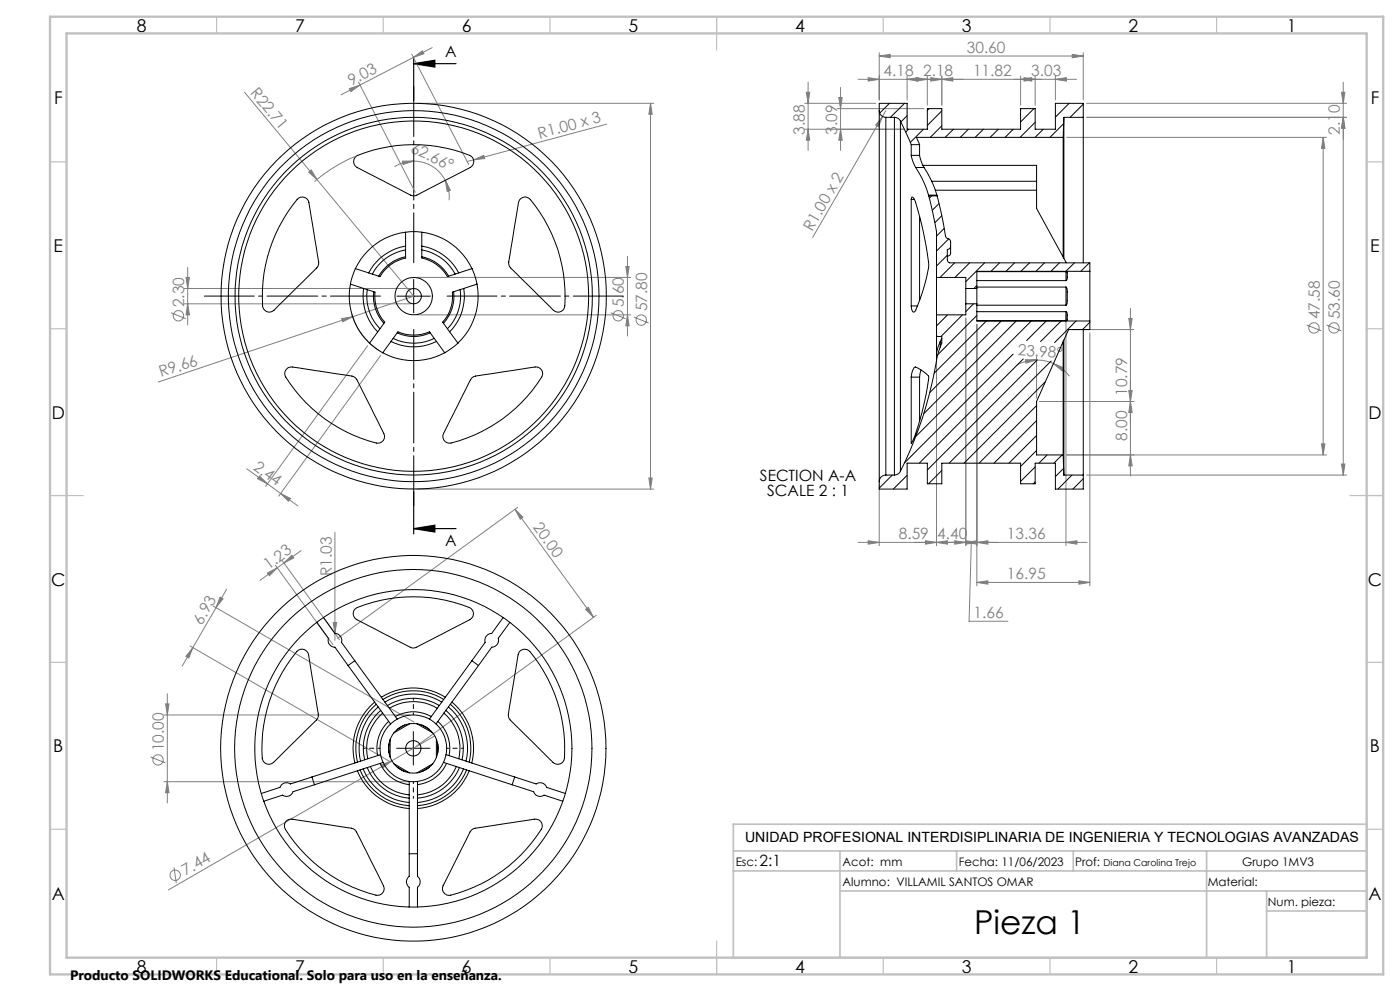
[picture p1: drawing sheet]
<svg xmlns="http://www.w3.org/2000/svg" width="420mm" height="297mm" viewBox="0 0 420 297" stroke-linecap="round" stroke-linejoin="round" font-family="sans-serif">
<g fill="none" stroke="#808080" stroke-width=".3">
<path d="M123.5 16.3l17.1 33M124 17.2l2.7-2 .5 .9zM129.6 14.3l-21.6 11.2M263.8 16.8l3.3-.5v1zM263.8 15.8v14.1M263.8 16.8h61.2M321.7 16.3l3.3 .5-3.3 .5zM325 15.8v14.1M73.3 27.6l21.8 26.2M104.8 26.6l3.2-1.1-2.7 1.9zM107.5 24.6l17.1 33M108 25.5l-5.7 2.9"/>
<path d="M125.1 31h71M182 37.2l-39.9 10.7M195.2 31l.5 3.3h-1zM195.2 31v115.6M241.4 38.7h29.7M241.4 31h21.3M241.9 27.7h1l-.5 3.3zM242.4 24.6v20.5M242.4 38.7l.5 3.3h-1zM251.1 32.6h26.1M251.6 29.2h1.1l-.5 3.4zM252.2 26.2v18.9"/>
<path d="M252.2 38.7l.5 3.3h-1.1zM260.5 23.3l3.3 .5-3.3 .5zM264.8 34.9l-1.2 3.1-.9-.5zM264.8 34.9l-21 36.3M265.7 33.2l-.9 1.7M272.1 23.8l3.3-.5v1zM272.1 22.8v7.1M274.9 23.3l3.3 .5-3.3 .5zM278.2 22.8v8.7M279.2 23.3l3.3 .5-3.3 .5zM282.5 23.8l3.4-.5v1zM282.5 22.8v8.7"/>
<path d="M306.2 23.8l3.3-.5v1zM306.2 22.8v8.7M307.2 23.3l3.4 .5-3.4 .5zM310.6 22.8v8.7M316.6 23.8l3.3-.5v1zM316.6 22.8v7.1M323 23.8h-65.6M326 35.2h78M326 31h78M402.4 27.7h1.1l-.5 3.3zM403 24.6v117.8M403 35.2l.5 3.2h-1.1z"/>
<path d="M92.6 51.6l.8-.7 1.7 2.9zM95.1 53.8l29 35-76.7 25.7M106.4 47l-3.7 1.7-3.5 2.1-4.9 3.7M120.8 48.3h3.3l-3.2 1zM124.1 48.3a10.7 10.7 0 0 1 9.5 5.8M124.1 48.3l-2.8 .3-3 1.4M133.6 54.1l1.5 2.9-.9 .4zM133.6 54.1l.9 2.6 .2 3.3M142.1 47.9l3-1.3 .3 .9zM142.1 47.9l-1.9 .5M320 41.2h78M396.9 41.2v95.1"/>
<path d="M396.9 41.2l.6 3.3h-1zM187.7 79.9h1l-.5 3.2zM188.2 76.8v23.9M51.3 93.7l4.4 1.8M55.3 86.5h67.8M55.3 91h67.8M55.8 83.1h1l-.5 3.4zM56.3 91l.5 3.4h-1zM56.3 80.1v17.3M102.5 95.5l3.3-.6-3 1.5zM105.5 94a19.5 19.5 0 0 0 8.4 11.2M125.1 83.1h64.1"/>
<path d="M125.1 94.4h64.1M183.2 93.7l4.5 1.8M188.2 94.4l.5 3.2h-1zM190.1 95l4.5 1.8M289.7 95.4v68.1M293.1 97.2v78.4M319.8 94.4v69.1M321.6 98.8h18.5M327 99.8v75.8M338.6 95.5h1.1l-.6 3.3zM339.1 92.4v50.3M392 97.4l4.4 1.8"/>
<path d="M398 97.4l4.4 1.8M110.3 103.6l-30.6 42.2M114.2 106.5l-30.6 42.2M281 101.5v62M307.6 107.8l3.4 .1-3.2 .9zM311 107.9l3 .4 2 .7M311 107.9l-3.1 .4-2.9 1.1M311 106.9v12.4M316 109l3.1 1.2-.5 .9zM316 109l2.7 1.6 2.1 2.1M338.6 117h1.1l-.6 3.3zM312 120.3h28.1"/>
<path d="M320 136.3h78M339.1 136.3l.6 3.3h-1.1zM339.1 120.3l.6 3.3h-1.1zM396.5 133h1l-.6 3.3zM402.4 139.1h1.1l-.5 3.3zM74 140.5l6.2 4.5M77.9 142.7l2.3 2.3-2.9-1.5zM80.2 145l4 2.9M84.2 147.9l5.1 3.7M84.2 147.9l2.9 1.5-.6 .8zM100.5 159.6v32.3M125.1 146.6h71"/>
<path d="M154.5 152.6l2.4 2.4-.8 .6zM154.5 152.6l23.5 32.4M155.3 152l-54 39.3M194.7 143.3h1l-.5 3.3zM263.8 145.4v18.1M326 142.4h78M66 179l.9 .5-2.1 2.6zM68 176.6l-13.3 23M80.2 171.7l3-1.5-2.4 2.3zM82.6 169.4l17.3 23.8M83.2 170.2l-5.2 3.7M84.6 167.9l17.2 23.8"/>
<path d="M85.2 168.7l2.4-2.3 .6 .8zM85.2 168.7l-2 1.5M90.3 165l-5.1 3.7M260.5 162.1l3.3 .5-3.3 .5zM277.6 162.1l3.4 .5-3.4 .5zM281 162.6l3.2-.5v1zM286.4 162.1l3.3 .5-3.3 .5zM289.7 162.6l3.4-.5v1zM289.8 162.1l3.3 .5-3.3 .5zM291.4 162.6l-.7 23.6h11.7M293.1 174.6l3.3-.5v1zM293.1 174.6h33.9"/>
<path d="M293.1 162.6l3.3-.5v1zM319.8 162.6l3.3-.5v1zM323.7 174.1l3.3 .5-3.3 .5zM326.1 162.6h-68.7M57 193.6l60.3 34.8M57.9 194.1l-1.2 3.1-.9-.5zM63.9 181.6l60.3 34.8M99.6 190v.1M100 186.5h1l-.5 3.4zM175.7 182.6l.8-.6 1.5 3zM178.9 184.4l-54.1 39.3M49.2 214.3h73.8"/>
<path d="M49.7 211h1l-.5 3.3zM50.2 207.9v32.7M45.2 226.9l4.4 1.7M49.2 234.3h73.8M50.2 234.3l.5 3.3h-1zM114.4 229.2l3.1-1.2-2.6 2.1zM117.5 228l-67 38.7M130.4 220.6l-12.9 7.4M52.2 260l.7 4.7"/>
<circle cx="53.5" cy="94.6" r="1.56"/>
<circle cx="185.5" cy="94.6" r="1.56"/>
<circle cx="192.4" cy="95.9" r="1.56"/>
<circle cx="394.2" cy="98.3" r="1.55"/>
<circle cx="400.2" cy="98.3" r="1.55"/>
<circle cx="47.4" cy="227.7" r="1.55"/>
<circle cx="52.5" cy="262.3" r="1.56"/>
</g>
<path d="M124.1 19.1h12.7M124.1 17.5v12.7M124.1 19.1l6.4-1v2zM124.1 147.3v12.7M124.1 158.4h12.7M124.1 158.4l6.4-1v2.1z" fill="none" stroke="#000" stroke-width=".35"/>
<path d="M124.1 78.7v-52.8M114.1 88.7h-52.8M124.1 98.7v52.8M134.1 88.7h52.8" fill="none" stroke="#000" stroke-width=".3" stroke-dasharray="15.2 1.3 1.3 1.3" stroke-dashoffset=".3"/>
<path d="M124 214.3v-5M114 224.3h-5M124 234.3v5M134 224.3h5" fill="none" stroke="#000" stroke-width=".3" stroke-dasharray="15.2 1.3 1.3 1.3" stroke-dashoffset="14.6"/>
<path d="M119.1 88.8h10M124.1 83.7v10.1M124 219.3v10M119 224.3h10" fill="none" stroke="#000" stroke-width=".3"/>
<g fill="none" stroke="#c0c0c0" stroke-width=".35">
<path d="M65 5v5M115 5v5M165 5v5M215 5v10M265 5v5M315 5v5M365 5v5M15 48.5h5M410 48.5h5M15 98.5h5M410 98.5h5M15 148.5h10"/>
<path d="M405 148.5h10M15 198.5h5M410 198.5h5M15 248.5h5M410 248.5h5M65 287v5M115 287v5M165 287v5M215 282v10M265 287v5M315 287v5M365 287v5"/>
</g>
<path d="M220 247h190v40h-190zM220 255h190M252 255v32M287 255v6M322 255v6M362 255v32M220 261h190M252 267h158M380 273h30M380 267v20" fill="none" stroke="#c0c0c0" stroke-width=".5"/>
<path d="M15 5h400v287h-400zM20 10h390v277h-390z" fill="none" stroke="#c0c0c0" stroke-width=".7"/>
<path d="M124.1 19.1l6.4-1v2zM124.1 158.4l6.4-1v2.1z" fill="#000"/>
<g fill="#808080">
<path d="M92.6 51.6l.8-.7 1.7 2.9z"/>
<path d="M142.1 47.9l3-1.3 .3 .9z"/>
<path d="M102.5 95.5l3.3-.6-3 1.5z"/>
<path d="M114.4 229.2l3.1-1.2-2.6 2.1z"/>
<path d="M264.8 34.9l-1.2 3.1-.9-.5z"/>
<path d="M100 186.5h1l-.5 3.4z"/>
<path d="M133.6 54.1l1.5 2.9-.9 .4zM120.8 48.3h3.3l-3.2 1z"/>
<path d="M84.2 147.9l2.9 1.5-.6 .8zM77.9 142.7l2.3 2.3-2.9-1.5z"/>
<path d="M316 109l3.1 1.2-.5 .9zM307.6 107.8l3.4 .1-3.2 .9z"/>
<path d="M323.7 174.1l3.3 .5-3.3 .5zM293.1 174.6l3.3-.5v1zM289.7 162.6l3.4-.5v1zM277.6 162.1l3.4 .5-3.4 .5zM281 162.6l3.2-.5v1zM260.5 162.1l3.3 .5-3.3 .5z"/>
<path d="M263.8 16.8l3.3-.5v1zM321.7 16.3l3.3 .5-3.3 .5zM260.5 23.3l3.3 .5-3.3 .5zM272.1 23.8l3.3-.5v1zM279.2 23.3l3.3 .5-3.3 .5zM306.2 23.8l3.3-.5v1zM293.1 162.6l3.3-.5v1zM286.4 162.1l3.3 .5-3.3 .5z"/>
<path d="M307.2 23.3l3.4 .5-3.4 .5zM316.6 23.8l3.3-.5v1z"/>
<path d="M124 17.2l2.7-2 .5 .9zM104.8 26.6l3.2-1.1-2.7 1.9z"/>
<path d="M85.2 168.7l2.4-2.3 .6 .8zM80.2 171.7l3-1.5-2.4 2.3z"/>
<path d="M57.9 194.1l-1.2 3.1-.9-.5zM66 179l.9 .5-2.1 2.6z"/>
<path d="M402.4 139.1h1.1l-.5 3.3zM403 35.2l.5 3.2h-1.1zM252.2 38.7l.5 3.3h-1.1zM251.6 29.2h1.1l-.5 3.4zM396.5 133h1l-.6 3.3zM396.9 41.2l.6 3.3h-1z"/>
<path d="M241.9 27.7h1l-.5 3.3zM242.4 38.7l.5 3.3h-1z"/>
<path d="M195.2 31l.5 3.3h-1zM194.7 143.3h1l-.5 3.3zM187.7 79.9h1l-.5 3.2zM188.2 94.4l.5 3.2h-1zM55.8 83.1h1l-.5 3.4zM56.3 91l.5 3.4h-1zM402.4 27.7h1.1l-.5 3.3zM403 35.2l.5 3.2h-1.1zM338.6 117h1.1l-.6 3.3zM339.1 136.3l.6 3.3h-1.1zM338.6 95.5h1.1l-.6 3.3zM339.1 120.3l.6 3.3h-1.1zM49.7 211h1l-.5 3.3zM50.2 234.3l.5 3.3h-1z"/>
<path d="M154.5 152.6l2.4 2.4-.8 .6zM175.7 182.6l.8-.6 1.5 3z"/>
<path d="M274.9 23.3l3.3 .5-3.3 .5zM282.5 23.8l3.4-.5v1z"/>
<path d="M289.8 162.1l3.3 .5-3.3 .5zM319.8 162.6l3.3-.5v1z"/>
</g>
<g fill="none" stroke="#000" stroke-width=".3">
<path d="M263.8 33.2a1.99 1.99 0 0 0 1.9 2M263.8 33.2v111.2M263.8 33.2v-2.2h8.3v7.7h6.1v-6.1h4.3v6.1h23.7v-6.1h4.4v6.1h6v-7.7h8.4v4.2M265.7 35.2v107.2M265.7 35.2h2.6M266.8 31l-2.9 2.9M268.3 35.2a1.95 1.95 0 0 1 1.8 1.1M268.3 35.2v107.2M270.1 36.3l3.3 7.1M270.1 36.3v104.9M271.4 31l-4.3 4.2M272.1 34.7l-1.8 1.8"/>
<path d="M272.6 38.7l-.9 .9M277 38.7l-3.9 4M278.7 32.6l-.5 .5M282.5 33.2l-4.3 4.4M282.5 37.7l-3.4 3.5M286 38.7l-2.4 2.5M290.5 38.7l-2.4 2.5M295 38.7l-2.4 2.5M299.5 38.7l-2.5 2.5M304 38.7l-2.5 2.5M310.2 32.6l-4 3.9M310.6 36.7l-4.6 4.5"/>
<path d="M313 38.7l-2.5 2.5M319.1 37.1l-4.1 4.1M319.2 35.2v42.2M319.2 35.2h5.8M319.2 35.2l-.3 6M320.7 31l-4.1 4.1M325 35.2v43.6M325 31.2l-4 4M89.1 59.8a2.02 2.02 0 0 1 2.1-.7 2.02 2.02 0 0 1 1.5 1.6l2.9 18.5-.6 1.1-12.8 12.7a2.02 2.02 0 0 1-2.1 .4 2.02 2.02 0 0 1-1.3-1.7 45.7 45.7 0 0 1 10.3-31.9zM106.5 47.1l.5-.4a44.7 44.7 0 0 1 34.4 .2 2.02 2.02 0 0 1-.3 3.3l-16.7 8.5-1.2-.2-16.1-8.3a2.02 2.02 0 0 1-.6-3.1zM156.2 59.5a1.99 1.99 0 0 1 2.9 .3 44.6 44.6 0 0 1 10.2 32.5 2 2 0 0 1-3.3 .7l-13.2-13.2-.2-1.3 2.9-17.8zM273.4 43.4v3.2"/>
<path d="M273.4 46.6l.5 1.9 .8 1.7M273.4 59.8l.1-.7 .5 .1a58.7 58.7 0 0 1 3.9 14.8l.7 4.5a31.5 31.5 0 0 1-2.7 11.3l-1.2 3.2-.5 .6a1.58 1.58 0 0 1-.8-1.9M273.4 59.8v31.9M273.4 43.4h2.5M273.4 46.6h2.5M273.4 59.8h.9M274.7 50.2a29.3 29.3 0 0 1 3.9 8.3M274.7 50.2h2.5M275.9 46.6l.5 2 .8 1.6M275.9 43.4v3.2M276.9 49.6h34.1v4.7M277.2 50.2a29.3 29.3 0 0 1 3.9 8.3"/>
<path d="M278.6 58.5v.2M278.6 58.5h2.5M278.6 58.7l2.4 10.7v13.7M278.6 58.7h2.5M279.5 54.3h31.5M279.5 58.7l-.7 .7M280.6 57h30.4M281.1 58.5v.2M281.1 58.7l1.4 6 1.2 6.1 .7 .7a.99 .99 0 0 1 .8 1v1.3M311 54.3v2.7M311 57v5.5l8.9 16.3M318.9 41.2h-43.9l.9 2.2"/>
<path d="M318.9 41.2v35.8M121.7 69.6a19.4 19.4 0 0 0-15.1 10.9M121.7 69.6l1.8-.2 3 .2M121.7 69.6v7.7a11.5 11.5 0 0 0-7.7 5.6l-7.4-2.4M121.7 76.9a12.1 12.1 0 0 0-8.1 5.9M121.7 73.8a15.3 15.3 0 0 0-11.1 8M121.7 74.9a14.1 14.1 0 0 0-10 7.3M126.5 69.6a19.4 19.4 0 0 1 15.1 10.9M126.5 69.6v7.7a11.7 11.7 0 0 1 7.7 5.6l7.4-2.4M126.5 76.9a12.1 12.1 0 0 1 8.1 5.9M126.5 73.8a15.3 15.3 0 0 1 11.1 8M126.5 74.9a14.2 14.2 0 0 1 10.1 7.3"/>
<path d="M275.9 64.9v25.1M281.7 61l-2 2M282.5 64.7l-2 2M283.3 68.4l-2.3 2.4M284.2 76.5l-3.2 3.2M284.6 71.6l-3.6 3.6M285.2 73.8a.96 .96 0 0 1-1 1v3.2l.7 .8h42.1v2.5M285.2 73.8v2.3l-.4 .5-.6 .2M286.4 78.8l-4.4 4.3M290.9 78.8l-4.4 4.3M295.4 78.8l-5.7 5.6M299.9 78.8l-2.6 2.5"/>
<path d="M304.4 78.8l-2.6 2.5M308.9 78.8l-2.6 2.5M313.3 78.8l-2.5 2.5M317.8 78.8l-2.5 2.5M322.3 78.8l-2.5 2.5M326.8 78.8l-2.6 2.5M105.1 85.2a19.3 19.3 0 0 0 5.8 17.6M105.1 85.2l7.4 2.4a11.5 11.5 0 0 0 2.9 9l-4.5 6.2M106.6 80.5l-1.5 4.7M109.1 86.5a15.1 15.1 0 0 0 4.2 12.9M110.2 86.8a14.1 14.1 0 0 0 3.8 11.7M112.1 87.4a11.9 11.9 0 0 0 3.1 9.5"/>
<path d="M119.1 99.8a11.9 11.9 0 0 0 10 0M136.1 87.4a11.9 11.9 0 0 1-3.1 9.5M138 86.8a14.1 14.1 0 0 1-3.8 11.7M139.1 86.5a15.1 15.1 0 0 1-4.2 12.9M141.6 80.5l.7 1.7 .8 3M143.1 85.2a19.4 19.4 0 0 1-5.7 17.6M143.1 85.2l-7.4 2.4a11.5 11.5 0 0 1-2.9 9l4.6 6.2M273.4 91.7h1.8M281 83.1v11.3M281 83.1h8.7v3.4M281 94.4v11.3M284.3 94.4l-3.3 3.3"/>
<path d="M288.7 94.4l-6.4 6.5M289.7 86.5v4.5M289.7 86.5h3.4M289.7 91v3.4h-8.7M289.7 91h3.4M292.1 91l-2.4 2.4M293.1 86.5v4.5M293.1 91v5.2h33.9M293.1 96.1h26.7M293.1 93.4h26.7M293.1 91.5h26.7M293.1 86h26.7"/>
<path d="M293.1 84.1h26.7M293.1 81.4h26.7M293.1 85.6l-.9 .9M293.1 94.5l-11.8 11.8M295.9 96.2l-15.7 15.7M300.4 96.2l-21.5 21.5M304.9 96.2l-27.8 27.8M309.4 96.2l-34.7 34.6M313.9 96.2l-5.9 5.9M318.3 96.2l-6.1 6.2M319.8 93.4l.4 .8-.1 1.8-.3 .1M319.8 86l.3 .4 .1 .7-.1 3.7-.3 .7"/>
<path d="M319.8 81.4l.4 .3-.1 1.9-.3 .5M319.8 81.4v2.7M319.8 86v5.5M319.8 93.4v2.7M322.8 96.2l-6.4 6.5M325 98.8v43.6M327 81.3v14.9M327 96.2v2.6h-6.4l-9.6 21.5v16h7.9M327 81.3h-33.9v5.2M327 96.6l-2.2 2.2M85.9 110.7l.5-.5 1.3-.2 18.5 2.9 .9 .9 8 16.1a1.99 1.99 0 0 1-.1 2.2 1.99 1.99 0 0 1-2.1 .7 44.7 44.7 0 0 1-27.4-20.3v-1.3zM110.9 102.8l1.4 1.2 2.5 1.7"/>
<path d="M114.8 105.7a19.5 19.5 0 0 0 18.6 0M114.8 105.7l4.6-6.3a11.8 11.8 0 0 0 9.4 0l4.6 6.3M117.3 102.3a15.2 15.2 0 0 0 13.7 0M117.9 101.4a14.1 14.1 0 0 0 12.4 0M137.4 102.8l-4 2.9M141.5 113.3l1.2-.6 17.8-2.7a1.99 1.99 0 0 1 2 .9 1.99 1.99 0 0 1 0 2.1 44.5 44.5 0 0 1-27.8 19.8 1.99 1.99 0 0 1-1.6-2.9zM273.4 113l.3-1.8a1.2 1.2 0 0 1 1-1.2 10.1 10.1 0 0 1 3.9 2.9 68.6 68.6 0 0 1-5.2 19.9M273.4 113v19.8M273.4 113h2.5M275.9 113v13.1M276.3 110.9l-.4 2.1M281 108.1a115.7 115.7 0 0 1-10.9 33.1"/>
<path d="M281 100.4l.2 .4 1.3 .1v1.9l-.4 1.2M281 105.7v2.4M282.1 104l-1.1 4.1M282.1 102.3v1.7M282.1 102.3l-1.1 3.4M282.5 101.4l-.4 .9M304 106.1l-32.6 32.6M307 107.6l-31.2 31.2M311.2 107.9l-33 33M313.6 114.4l-24.4 24.4M315.3 108.2l-30.6 30.6M318.9 102.4v33.9"/>
<path d="M319.2 101.9v40.5M273.4 132.8h.1M310.6 139.9l-4.4 4.4M311 121.6l-17.3 17.2M311 126l-12.8 12.8M311 130.5l-8.3 8.3M311 135l-4.8 4.8M314.1 136.3l-2.4 2.5M318.6 136.3l-2.4 2.5M318.9 136.3l.3 6.1M265.7 142.4a1.93 1.93 0 0 0-1.9 2M265.7 142.4h2.6"/>
<path d="M267.7 142.4l-3.9 3.9M270.1 141.2a2.07 2.07 0 0 1-1.8 1.2M272.1 142.4l-4.1 4.2M282.5 141l-3.9 4M310.6 144.4l-.6 .6M319.1 140.4l-2.5 2.4M319.2 142.4h5.8M321.6 142.4l-4.2 4.2M325 142.4v4.2h-8.4v-7.8h-6v6.2h-4.4v-6.2h-23.7v6.2h-4.3v-6.2h-6.1v7.8h-8.3v-2.2M325 143.5l-3.1 3.1M89 195.3a2.02 2.02 0 0 1 2.1-.7 2.02 2.02 0 0 1 1.5 1.6l2.9 18.5-.6 1.1-12.8 12.7a1.99 1.99 0 0 1-2.2 .4 1.99 1.99 0 0 1-1.2-1.7 45.4 45.4 0 0 1 10.3-31.9zM95 186.5l3.5 4.8a2.03 2.03 0 0 0 2 2.7l3.9 5.5"/>
<path d="M97 185.1l3.5 4.8a2.03 2.03 0 0 1 1.9 2.6l4 5.5M104.4 199.5l12.8 17.5M106.4 182.6l.5-.4a44.7 44.7 0 0 1 34.4 .2 2.01 2.01 0 0 1-.3 3.3l-16.7 8.5-1.2-.2-16.1-8.3a2.05 2.05 0 0 1-.6-3.1zM106.4 198l-2 1.5M106.4 198l12.8 17.5M141.6 198l-12.8 17.5M141.6 198l1.9 1.5M143.5 199.5l-12.7 17.5M151 185.1l-3.5 4.8a2.03 2.03 0 0 0-1.9 2.6l-4 5.5M153 186.5l-3.5 4.8a2.03 2.03 0 0 1-2 2.7l-4 5.5M156.1 195a2.07 2.07 0 0 1 2.9 .3 45.2 45.2 0 0 1 10.2 32.5 2.02 2.02 0 0 1-3.3 .7l-13.2-13.2-.2-1.3 2.9-17.8zM112.4 210.4a18.1 18.1 0 0 0-5.9 18.3"/>
<path d="M112.9 211.1a17.3 17.3 0 0 0-5.7 17.3M113.5 211.9a16.3 16.3 0 0 0-5.3 16.2M114.2 212.9a14.9 14.9 0 0 0-4.8 14.8M114.4 208.9a18 18 0 0 1 19.2 0M114.8 213.7a14 14 0 0 0-4.5 13.7M114.9 209.6a17.3 17.3 0 0 1 18.2 0M115.5 210.4a16.2 16.2 0 0 1 17 0M116.2 211.5a15 15 0 0 1 15.6 0M116.6 216.2a11.1 11.1 0 0 0-3.3 10.3M116.8 212.3a14 14 0 0 1 14.4 0M118.6 214.7a10.9 10.9 0 0 1 10.8 0M121.4 217.3l-2.2 1.3"/>
<path d="M122.9 216.9l-4.7 2.7M125.1 216.9l4.7 2.7M126.5 217.3l2.3 1.3M131.4 216.2a11 11 0 0 1 3.3 10.3M133.2 213.7a13.9 13.9 0 0 1 4.5 13.7M133.8 212.9a15.1 15.1 0 0 1 4.8 14.8M134.5 211.9a16.1 16.1 0 0 1 5.3 16.2M135.1 211.1a17.3 17.3 0 0 1 5.7 17.3M135.6 210.4a18 18 0 0 1 5.9 18.3M93.6 232.9l.7 2.3M107.2 231a18.1 18.1 0 0 0 15.6 11.3M108 230.7a17.3 17.3 0 0 0 14.8 10.8"/>
<path d="M108.9 230.5a16.3 16.3 0 0 0 13.9 10M110.2 230a15 15 0 0 0 12.6 9.2M111.1 229.8a13.9 13.9 0 0 0 11.7 8.4M114 228.8a10.9 10.9 0 0 0 8.8 6.4M114.2 226.2l-27.1 8.7a2.05 2.05 0 0 0-3.1 1.1l-5.6 1.8M114.9 228.5l-27 8.8a2.06 2.06 0 0 1-3.1 1l-5.7 1.8M116.7 223v2.6M117.1 221.6v5.4M118.2 228.9l4.7 2.7M119.2 230l2.2 1.2M122.8 234.2v28.4a2.05 2.05 0 0 0 0 3.3v5.9M125.2 234.2v28.4a2.1 2.1 0 0 1 0 3.3v5.9"/>
<path d="M128.8 230l-2.3 1.2M129.8 228.9l-4.7 2.7M130.9 221.6v5.4M131.3 223v2.6M133.1 228.5l20.5 6.7M133.8 226.2l20.6 6.7M133.9 228.8a10.9 10.9 0 0 1-8.7 6.4M136.9 229.8a13.9 13.9 0 0 1-11.7 8.4M137.8 230a15 15 0 0 1-12.6 9.2M139.1 230.5a16.3 16.3 0 0 1-13.9 10M140 230.7a17.3 17.3 0 0 1-14.8 10.8M140.8 231a18 18 0 0 1-15.6 11.3"/>
<path d="M153.6 235.2l6.5 2.1a2.05 2.05 0 0 0 3.1 1l5.6 1.8M154.4 232.9l6.4 2a2.05 2.05 0 0 1 3.2 1.1l5.6 1.8M154.4 232.9l-.8 2.3M85.8 246.2l.5-.5 1.3-.2 18.5 2.9 .8 .9 8.1 16.2a1.99 1.99 0 0 1-.2 2.1 1.99 1.99 0 0 1-2 .7 44.7 44.7 0 0 1-27.4-20.3l-.1-.7zM122.8 255.9h2.4M141.4 248.8l1.1-.6 17.9-2.7a2.01 2.01 0 0 1 2 .9 2.01 2.01 0 0 1 0 2.2 44.8 44.8 0 0 1-27.8 19.8 2.01 2.01 0 0 1-1.7-2.9z"/>
<circle cx="124.1" cy="88.8" r="53.6"/>
<circle cx="124.1" cy="88.8" r="2.3"/>
<circle cx="124.1" cy="88.8" r="55.6"/>
<circle cx="124.1" cy="88.8" r="52.5"/>
<circle cx="124.1" cy="88.8" r="57.8"/>
<circle cx="124.1" cy="88.8" r="5.6"/>
<circle cx="124" cy="224.3" r="10"/>
<circle cx="124" cy="224.3" r="2.3"/>
<circle cx="124" cy="224.3" r="57.8"/>
<circle cx="124" cy="224.3" r="53.6"/>
<circle cx="124" cy="224.3" r="7.4"/>
<circle cx="124" cy="224.3" r="47.6"/>
</g>
<text font-size="9.9" x="292.2" y="279.8">Pieza 1</text>
<g font-size="5.3">
<text x="41" y="9.5">8</text>
<text x="88.5" y="9.5">7</text>
<text x="138.5" y="9.5">6</text>
<text x="188.5" y="9.5">5</text>
<text x="238.5" y="9.5">4</text>
<text x="288.5" y="9.5">3</text>
<text x="338.5" y="9.5">2</text>
<text x="386" y="9.5">1</text>
<text x="16.2" y="31.3">F</text>
<text x="411.2" y="31.3">F</text>
<text x="16.1" y="75.5">E</text>
<text x="411.1" y="75.5">E</text>
<text x="15.5" y="125.5">D</text>
<text x="410.5" y="125.5">D</text>
<text x="15.4" y="175.5">C</text>
<text x="410.4" y="175.5">C</text>
<text x="16" y="225.5">B</text>
<text x="411" y="225.5">B</text>
<text x="15.5" y="269.8">A</text>
<text x="410.5" y="269.8">A</text>
<text x="41" y="291.5">8</text>
<text x="88.5" y="291.5">7</text>
<text x="138.5" y="291.5">6</text>
<text x="188.5" y="291.5">5</text>
<text x="238.5" y="291.5">4</text>
<text x="288.5" y="291.5">3</text>
<text x="338.5" y="291.5">2</text>
<text x="386" y="291.5">1</text>
</g>
<g font-size="4.7">
<text x="133.6" y="16.9">A</text>
<text x="228" y="144.2">SECTION A-A</text>
<text x="230.2" y="148.7">SCALE 2 : 1</text>
<text x="133.6" y="163.8">A</text>
<text x="227.8" y="259.5">2:1</text>
</g>
<g font-size="4.7" fill="#808080">
<text x="290" y="15.8">30.60</text>
<text x="265.1" y="22.8">4.18 2.18</text>
<text x="291.9" y="22.8">11.82</text>
<text x="309.4" y="22.8">3.03</text>
<text x="75" y="28" transform="rotate(50 75 28)">R22.71</text>
<text x="105.4" y="25.7" transform="rotate(-27 105.4 25.7)">9.03</text>
<text x="161.9" y="41.5" transform="rotate(-15 161.9 41.5)">R1.00 x 3</text>
<text x="241.4" y="40.5" transform="rotate(-90 241.4 40.5)">3.88</text>
<text x="251.2" y="40.5" transform="rotate(-90 251.2 40.5)">3.09</text>
<text x="402" y="40.5" transform="rotate(-90 402 40.5)">2.10</text>
<text x="122.9" y="45.5" transform="rotate(25 122.9 45.5)">62.66°</text>
<text x="243.6" y="69.5" transform="rotate(-60 243.6 69.5)">R1.00 x 2</text>
<text x="55.3" y="92" transform="rotate(-90 55.3 92)">2.30</text>
<text x="187.2" y="92" transform="rotate(-90 187.2 92)">5.60</text>
<text x="194.1" y="93.3" transform="rotate(-90 194.1 93.3)">57.80</text>
<text x="395.9" y="95.7" transform="rotate(-90 395.9 95.7)">47.58</text>
<text x="401.9" y="95.7" transform="rotate(-90 401.9 95.7)">53.60</text>
<text x="305.2" y="106.4" transform="rotate(4 305.2 106.4)">23.98°</text>
<text x="48.4" y="113.1" transform="rotate(-19 48.4 113.1)">R9.66</text>
<text x="338.1" y="118.7" transform="rotate(-90 338.1 118.7)">10.79</text>
<text x="338.1" y="132" transform="rotate(-90 338.1 132)">8.00</text>
<text x="75.7" y="140.4" transform="rotate(36 75.7 140.4)">2.44</text>
<text x="159.7" y="158" transform="rotate(54 159.7 158)">20.00</text>
<text x="269.6" y="161.5">8.59</text>
<text x="281.2" y="161.5">4.40</text>
<text x="302.1" y="161.5">13.36</text>
<text x="80.5" y="170.9" transform="rotate(-36 80.5 170.9)">1.23</text>
<text x="99.5" y="172.7" transform="rotate(-90 99.5 172.7)">R1.03</text>
<text x="302.1" y="173.5">16.95</text>
<text x="292" y="185.2">1.66</text>
<text x="60.5" y="187.5" transform="rotate(-60 60.5 187.5)">6.93</text>
<text x="49.1" y="225.2" transform="rotate(-90 49.1 225.2)">10.00</text>
<text x="55.7" y="262.5" transform="rotate(-30 55.7 262.5)">7.44</text>
</g>
<text font-size="4.2" x="223.5" y="252.5">UNIDAD PROFESIONAL INTERDISIPLINARIA DE INGENIERIA Y TECNOLOGIAS AVANZADAS</text>
<text font-size="4.1" x="21" y="293.7">Producto SOLIDWORKS Educational. Solo para uso en la enseñanza.</text>
<g font-size="3.5">
<text x="220.7" y="259.5">Esc:</text>
<text x="252.8" y="259.5">Acot: mm</text>
<text x="287.6" y="259.5">Fecha: 11/06/2023</text>
<text x="322.5" y="259.5">Prof:</text>
<text x="372.6" y="259.5">Grupo 1MV3</text>
<text x="252.8" y="265.6">Alumno: VILLAMIL SANTOS OMAR</text>
<text x="362.3" y="265.6">Material:</text>
<text x="380.4" y="271.4">Num. pieza:</text>
</g>
<text font-size="2.8" x="331" y="259.5">Diana Carolina Trejo</text>
</svg>
